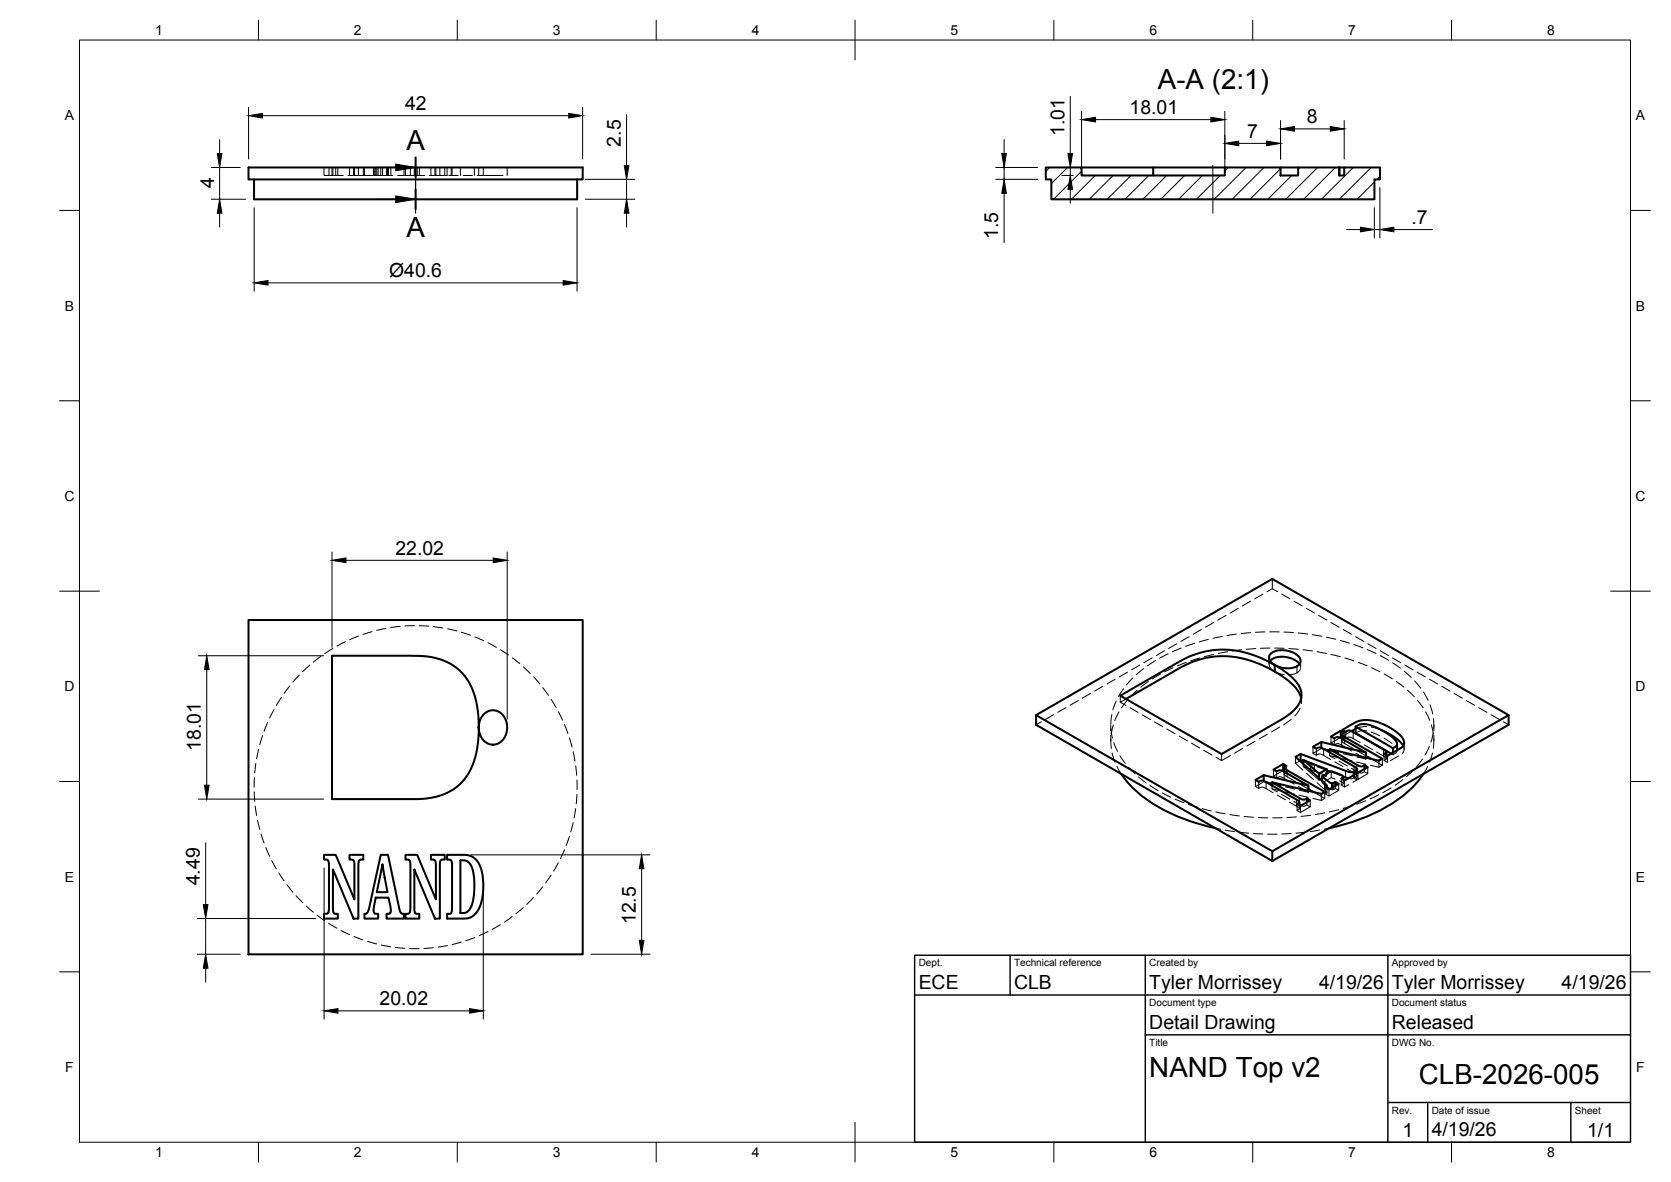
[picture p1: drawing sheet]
<svg xmlns="http://www.w3.org/2000/svg" width="420mm" height="297mm" viewBox="0 0 420 297" stroke-linecap="round" stroke-linejoin="round" font-family="sans-serif">
<!-- layer: Hidden -->
<g fill="none" stroke="#000" stroke-width=".25">
<path d="M81.5 42.1v2h3.4v-2M82.7 42.1v2M83.5 42.1v2M83.7 42.1v2M84.4 42.1v2M84.9 44.1h1.4M87.5 44.1h1.4M87.9 42.1v2M88.9 42.1v2h1.2M89.1 42.1v2M90.1 42.1v2h1.3v-2M91.4 44.1h.2"/>
<path d="M91.6 42.1v2h3.5v-2M93.9 42.1v2M94.1 42.1v2M94.5 42.1v2M94.7 42.1v2M95.1 44.1h2.1M95.7 42.1v2M96.2 42.1v2M97.2 42.1v2h1.6M97.4 42.1v2M97.6 42.1v2M97.7 42.1v2"/>
<path d="M98.3 42.1v2M101.6 42.1v2h-1.6M101.6 44.1h.4M102 42.1v2h3.4v-2M103.2 42.1v2M104.2 42.1v2M104.9 42.1v2M105.4 44.1h1.4M108 44.1h1.4M108.4 42.1v2M109.4 42.1v2h1.2M109.6 42.1v2"/>
<path d="M110.6 42.1v2h1.2v-2M112.4 42.1v2h-.6M112.8 44.1h2.4M113.5 42.1v2M113.7 42.1v2M115.8 42.1v2M116.4 44.1h2.4M119.3 42.1v2M120 44.1h1.5M120.4 42.1v2M121.5 44.1h5M121.5 42.1v2"/>
<path d="M127.5 42.1v2M90.1 159.8l-2.2 .9M93.6 158.7l-2.3 .7M97.1 157.9l-2.4 .5M100.6 157.4l-2.4 .3M104.2 157.2l-2.4 .1M105.4 157.2l2.4 .2M109 157.5l2.4 .3M112.5 158l2.4 .6M116 158.9l2.3 .7M302.1 158.2l-2.1 1.2M305.2 156.4l-2.1 1.2"/>
<path d="M307.3 159.9l-2.3 .5M308.3 154.7l-2.1 1.1M310.9 159.3l-2.4 .4M311.4 152.9l-2.1 1.2M314.5 159l-2.4 .2M314.5 151.1l-2.1 1.2M317.6 149.3l-2.1 1.2M318.1 158.8l-2.4 .1M319.2 158.8h2.4M319.9 147.9l-1.3 .8M319.9 147.9l1.3 .8M319.9 145.5v2.4"/>
<path d="M322.3 149.3l2 1.2M322.8 158.8l2.4 .2M325.4 151.1l2 1.2M326.4 159.1l2.4 .2M328.5 152.9l2 1.2M330 159.5l2.3 .4M331.6 154.7l2 1.1M334.6 156.4l2.1 1.2M337.8 158.2l2 1.2M68.9 178.3l-1.1 2.1M70.8 175.2l-1.3 2.1M72.9 172.3l-1.5 2"/>
<path d="M75.3 169.6l-1.6 1.8M77.9 167.2l-1.8 1.6M80.7 164.9l-1.9 1.5M83.7 163l-2 1.3M86.8 161.3l-2.1 1.1M119.4 160.1l2.2 .9M122.7 161.5l2.1 1.2M125.8 163.3l2 1.3M128.8 165.3l1.9 1.5M131.6 167.6l1.7 1.6M134.2 170.1l1.5 1.8M136.5 172.8l1.4 1.9"/>
<path d="M138.6 175.8l1.2 2M140.4 178.8l1.1 2.2M264.9 179.6l-2.1 1.2M268 177.8l-2 1.2M271.1 176.1l-2.1 1.1M274.2 174.3l-2.1 1.2M277.3 172.5l-2 1.2M279.6 179.6l-.3 2.3M280.4 170.7l-2.1 1.2M280.7 176.2l-.9 2.2M281.3 178.9l-1 2.2M281.7 174.8v1.7"/>
<path d="M281.7 176.5l1.4 .8M282.5 173.1l-1.3 2M283.1 175.6l-1.4 .9M283.4 176l-1.4 1.9M283.5 168.9l-2.1 1.2M284.1 177.8l2.1 1.2M284.8 170.4l-1.6 1.7M285.9 173.5l-1.7 1.6M286.6 167.1l-2.1 1.2M287.2 179.6l2.1 1.2M287.6 168l-1.9 1.6M288.7 171.3l-1.9 1.4"/>
<path d="M289.7 165.3l-2.1 1.2M290.5 166l-2 1.3M291.8 169.4l-2.1 1.2M292.8 163.6l-2.1 1.1M293.7 164.3l-2.1 1.1M295 167.8l-2.2 1M295.9 161.8l-2.1 1.2M297 162.9l-2.2 .9M298.3 166.5l-2.2 .8M299 160l-2.1 1.2M300.4 161.7l-2.3 .7M301.7 165.4l-2.3 .7"/>
<path d="M303.8 160.7l-2.3 .6M305.1 164.5l-2.3 .5M308.7 163.8l-2.4 .4M312.2 163.3l-2.4 .3M315.7 163l-2.3 .2M319.1 165.2v1.7M319.3 162.9h-2.4M319.4 166.1a1.38 1.38 0 0 0 .1 1.8M320.4 168.7l1.1 .5 1.4 .4M320.5 162.9h2.4M324.1 163l2.4 .2M326.9 178l-1.3 1.9"/>
<path d="M327 168l-.3 .6-.6 .5-2 .5M327 166.1v1.7M327.2 175.5v1.3M327.3 174.7v1.6M327.6 163.3l2.4 .3M331.2 163.8l2.3 .4M333.5 160.1l2.4 .5M334.7 164.5l2.3 .5M337 160.9l2.3 .7M338.1 165.3l2.3 .8M340.4 162l2.3 .8M340.8 160l2.1 1.2"/>
<path d="M341.5 166.5l2.2 .8M343.8 163.2l2.2 1M343.9 161.8l2.1 1.2M344.8 167.8l2.2 1M347 164.8l2.1 1.1M347 163.6l2.1 1.1M348 169.4l2.1 1.2M350.1 165.3l2.1 1.2M350.2 166.6l1.9 1.3M351.1 171.3l1.9 1.4M353.1 168.7l1.8 1.6M353.2 167.1l2.1 1.2"/>
<path d="M353.9 173.4l1.7 1.7M355.7 171.1l1.5 1.8M356.3 168.9l2.1 1.2M356.4 176l1.4 1.9M357.9 173.9l1.2 2.1M358.5 178.9l1 2.1M359.4 170.7l2.1 1.2M359.6 177.1l.6 2.3M362.5 172.5l2.1 1.2M365.6 174.3l2.1 1.2M368.7 176.1l2.1 1.1M371.8 177.8l2.1 1.2"/>
<path d="M374.9 179.6l2.1 1.2M63.9 199l.2 2.4M64 195.4l-.1 2.4M64.3 191.9l-.2 2.3M65 188.3l-.5 2.4M66 184.9l-.7 2.3M67.3 181.5l-.9 2.3M141.9 182.1l.9 2.2M143.2 185.4l.6 2.4M144.1 188.9l.5 2.4M144.8 192.5l.2 2.3M145.1 196v2.4"/>
<path d="M145.1 199.6l-.2 2.4M261.8 181.4l-1.3 .7M279.3 182.1v1.5M279.3 184.8v1.5M279.3 185.7l.1 2.4M279.3 183.1l.4 2.4M279.6 189.2l.8 2.3M279.9 182.2l-.5 2.3M280.1 186.7l.9 2.1M280.8 192.6l1.1 1.9M281.6 189.9l1.4 1.9M283.7 192.8l1.7 1.7"/>
<path d="M286.3 195.3l1.9 1.5M289.2 197.4l2 1.3M290.3 181.4l2.1 1.2M292.2 199.3l2.2 1M293.4 183.2l2.1 1.2M296.5 185l2.1 1.2M299.6 186.8l2.1 1.2M302.7 188.6l2.1 1.1M305.8 190.3l1.4 .8M307.2 189.5v1.6M309.4 189.9l-2.2 1.2M312.5 188.1l-2.1 1.2"/>
<path d="M315.6 186.3l-2.1 1.2M315.7 196v1.7l2.1-1.2v-.2M315.7 197.7l.8 .4M316.5 196.5v1.6l.6-.3 .6 .1 2.4 1.3M317.8 196.5l.7 .1M318.7 184.5l-2.1 1.2M319.8 197.4v.8l2.2 .5M319.8 196.9l2.3 .6M319.8 198.2l1.4 .8M320.2 193.4v1.7l.8 .4M321 193.9v1.6l.7-.3 .6 .1 3.1 1.7M321.1 199.8l2.1 1.2"/>
<path d="M321.8 182.7l-2.1 1.2M322.2 199.6l2.1 1.2M322.5 193.7l-2.3 1.4M322.9 194v.6M323.1 199l2.4 .6M323.3 197.7l2.3 .6M323.5 192.5v1.6l-.6-.3M323.5 194.1l-.6 .4 .1 .2 2.8 1.8M324.7 180.7l-1.9 1.4M325.7 190.2v1.6l1.2-.6M325.7 191.8l1.9 1.7M326.5 197.6l2.5 1.5"/>
<path d="M326.6 199.8l2.3 .6M326.7 198.6l2.3 .5v-.4M326.8 197l2.2 1.3M327.7 192.6l4 3.5v-.6M327.7 192.6l5.9 2.4M327.7 192v.6M327.7 191.4l2.4 .9M328.5 194.3l1.8 1.6M330.1 187.7v1.6l2.1-1.2v-.2M330.1 189.3l.9 .5M331 188.2v1.6l.6-.3h.5l2.5 1.4M331.2 196.7l2.3 2.2 .2 .3-.4 .3"/>
<path d="M331.2 192.7l2.4 .9M332 195.9l-.3 .2M332.2 199.5v1.7l.9-.5M332.2 188.1l.8 .2M332.4 196.7l1.3 1.1M333.1 199v1.7l-2.8-1.6M333.3 197.9v1.6l.9 .5M333.6 194.4v.6l-1.2 .6M333.7 198.1v1.1M334.2 198.4v1.6l2.4-1.4M334.3 189.1v.8l2.1 .5M334.3 188.6l2.3 .5"/>
<path d="M334.3 189.9l1.4 .8M334.5 193.9l3.2 1.2M334.7 185.1v1.6l.8 .5M334.7 193.8v1.6l1 .4M334.7 195.4l-2.3 1.3v-.5M334.9 198v.5l-.6-.2M335.5 185.5v1.7l.6-.3h.6l3.2 1.8M335.6 191.5l2.1 1.1M335.8 197.5v.6l-.9 .4M336.6 197v1.6l-.8-.5M336.7 191.3l2.1 1.2M336.8 196.2l.9 .6v.2l-.5 .3"/>
<path d="M337 185.4l-2.3 1.3M337.2 195.6v1.7l.9 .5M337.4 185.6v.6M337.5 183.4v1.6l.9 .5M337.6 190.7l2.3 .5M337.7 189.4l2.3 .6M337.8 195.9v1M337.9 184.1v1.7l-.5-.4M337.9 185.8l-.5 .4 .1 .3 2.8 1.6M338.1 196.1v1.7l1-.6M338.4 183.9v1.6l.6-.3 .5 .1 2.5 1.3M338.7 193.2l2.5 1.6v.2l-.6 .4"/>
<path d="M339.8 193.1l1.4 .8M339.8 183.7l-2.3 1.3M340.4 194.8v.7l-.3 .1h-1.1M340.6 193.7v1.7l.9 .4M340.9 189.3l2.6 1.5M341.1 191.5l2.3 .6M341.2 194v.9M341.2 194.3v1.7l-.8-.5M341.2 190.2l2.3 .6v-.4M341.2 196l-1 .6M341.3 188.7l2.2 1.3M341.5 194.2v1.6l2.4-1.4"/>
<path d="M343 187.2l2.1 1.2M343.1 193.3v.6l-.5 .3-1-.1M343.6 183.7l-1.3-.1-1 .4M343.6 182.6l-1.4 .1-1.3 .4M343.9 192.8v1.6l-.8-.5M344.6 192.3l2.1 .5M344.8 184l2.1 .9M344.8 182.7l2.4 .7M346.1 189l2.5 1.6M346.7 199.8l-2.2 1M346.7 191.2v1.6l.9-.5M347.6 190.7v1.6l-2.8-1.6"/>
<path d="M348 185.5l2 1.3M348 189.4v1.7l.9 .5v-1.7M348.6 188.9v1.8l-.6 .4M348.6 189.8v.9M349.8 198l-2.1 1.2M349.8 189.4l.4 .3M350.2 189.1v.6M350.8 187.6l.4 .6 .1 .6-.3 .4-.8 .5M351.3 188.5v.1M351.7 190l-2.1 1.2M352.7 195.9l-1.9 1.4M352.8 187.4l.3 1-.5 .9"/>
<path d="M353.1 186.6v1.7M355.4 193.5l-1.7 1.7M357.7 190.8l-1.5 1.8M359 192.6l-1.1 1.9M359.4 187.6l-1.1 2.1M359.9 182.2l.5 2.3M360.2 189.2l-.7 2.3M360.4 184.2l-.6 2.3M360.4 180.6l.1 2.4M360.5 185.7l-.1 2.4M360.5 182.1v1.5M360.5 184.8v1.5"/>
<path d="M378 181.4l1.3 .7M64.2 202.6l.3 2.3M64.7 206.1l.6 2.4M65.6 209.6l.8 2.3M66.8 213l1 2.2M68.3 216.3l1.2 2.1M70.1 219.4l1.3 2M138.6 219.9l-1.4 2M140.4 216.8l-1.2 2.1M141.9 213.6l-1 2.2M143.2 210.2l-.8 2.3M144.1 206.7l-.6 2.4"/>
<path d="M144.8 203.2l-.4 2.4M295.5 200.8l2.2 .9M298.8 202.1l2.3 .8M302.2 203.2l2.3 .6M305.6 208.1l1.3 .3M305.7 204.1l2.4 .4M308.1 208.6l2.3 .4M309.2 204.7l2.4 .3M311.6 209.1l2.4 .3M312.8 205.2l2.4 .2M315.2 209.5l2.3 .1M316.4 205.5h2.4"/>
<path d="M318.7 209.6h2.4M322.4 205.5h-2.4M324.2 201.6l2.5 1.5-.1 .3-.5 .3M324.7 209.5l-2.4 .1M325.3 201.4l1.4 .8M326 205.3l-2.4 .2M326.1 202v1.7l.9 .5M326.7 202.2h.1M326.7 202.4v.8M327 202.5v1.7l2.4-1.4M328.2 209.1l-2.3 .3M328.6 201.6v.7l-.5 .3-.9-.2"/>
<path d="M329.4 201.1v1.7l-.8-.5M329.5 204.9l-2.3 .3M330.1 200.6l2.1 .6M331.8 208.6l-2.4 .4M333.1 204.3l-2.4 .4M334.2 208.1l-1.3 .3M336.6 203.5l-2.4 .5M340 202.5l-2.3 .7M343.4 201.2l-2.3 .9M72.1 222.3l1.5 1.9M74.4 225.1l1.7 1.7M77 227.7l1.8 1.5"/>
<path d="M79.7 230l1.9 1.4M82.6 232l2.1 1.3M85.7 233.8l2.2 1.1M89 235.4l2.2 .8M92.4 236.6l2.3 .6M95.9 237.5l2.3 .4M99.4 238.1l2.4 .2M103 238.4h2.4M109 238.2l-2.4 .2M112.5 237.6l-2.3 .4M116 236.8l-2.3 .6M119.4 235.6l-2.3 .8"/>
<path d="M122.7 234.1l-2.2 1M125.8 232.4l-2.1 1.2M128.8 230.3l-2 1.4M131.6 228.1l-1.9 1.5M134.1 225.6l-1.6 1.7M136.5 222.8l-1.5 1.9"/>
</g>
<!-- layer: Visible -->
<g fill="none" stroke="#000" stroke-width=".51">
<path d="M62.5 42.1h84v3h-84zM63.9 45.1v5h81.2v-5M263 42.1h8.9v2h36.1v-2h14v2h4.4v-2h10.3v2h1.3v-2h9v3h-1.4v5h-81.2v-5h-1.4zM271.9 42.1h36.1M290 42.1v2M322 42.1h4.4M336.7 42.1h.1M336.8 42.1h1.2M336.8 42.1v2M62.5 155.8h84v84h-84zM83.5 164.8h22l2.9 .3 2.7 .7 2.4 1.1 1.7 1.3 1.6 1.7 1.2 1.7 1 2.2 .8 2.6 .4 3.2 .2 3.2 .4-2 .6-1.1 .6-.5a3.5 3.5 0 0 1 5.4 2.7v2.1a3.4 3.4 0 0 1-4.8 2.8l-1-.7-.6-.9-.5-1.2-.1-1.2-.2 3.7-.5 2.8-.6 2.3-1 2.3-1.3 1.9-1.6 1.7-1.4 1-2.6 1.2-2.7 .8-3.3 .3h-21.7zM260.5 179.7l59.4-34.2 59.4 34.2-59.4 34.2z"/>
<path d="M260.5 179.7v2.4l59.4 34.3M281.7 174.8l12.7-7.3a22.7 22.7 0 0 1 24.6-1.2l1.5 .8a1.83 1.83 0 0 1-1.1-2.7 5.4 5.4 0 0 1 7.3 .9 1.7 1.7 0 0 1-1.5 2.5l-1.2 .1-1.5-.1-2-.7a14.4 14.4 0 0 1 6.5 6.1 4.9 4.9 0 0 1-2 5.6l-2.7 1.9-15.1 8.8zM319.4 166.1a5.5 5.5 0 0 1 7.1 .5l.2 .3M320.5 168.8a23.3 23.3 0 0 0-20.4-2.5l-2.9 1.2-14.1 8.1M320.5 168.8l.7 .4a12.2 12.2 0 0 1 5.9 5.9l.1 .4M320.5 167.1v1.7M379.3 179.7v2.4l-59.4 34.3M281.9 194.5a31.2 31.2 0 0 0 14.7 10.9l5.3 1.8 3.7 .9M315.7 196l2.1-1.2 11.2 2.6-6.5-3.7-.7-.1-.8 .3-.8-.5 2.4-1.4 .9 .5a.48 .48 0 0 0-.6 .4 .48 .48 0 0 0 .5 .5l9.7 5.6-.9 .5-12.4-2.9 7.4 4.2 .7 .2 .7-.4 .8 .5-2.4 1.4-.9-.5 .4-.2a.35 .35 0 0 0 .2-.4 .35 .35 0 0 0-.4-.2l-8.2-4.8a1.29 1.29 0 0 0-1.6 .1zM317.8 194.8v1.5M318.5 196.6l1.3 .3M319.8 196.6v.8"/>
<path d="M322.6 192v1.6l-.1 .1M322.6 193.6l.3 .2M322.9 192.9v1.1M325.7 190.2l1.3-.7 11.6 4.3 1.1 .3 .7-.2 .8 .4-3.1 1.8-.9-.5 .5-.3a.66 .66 0 0 0-.7-.6l-2.3-.9-2.3 1.3 2 1.6 .6 .1 .8-.3 .8 .5-2.4 1.4-.9-.5a.43 .43 0 0 0 .4-.4 .43 .43 0 0 0-.3-.4zM327 189.5v1.6l-.1 .1M327 191.1l.7 .3M327.7 191l4 3.4M327.7 191l5.9 2.3M327.7 191v1M329 197.4v1.3M329 198.3l1.3 .8M330.1 187.7l2.1-1.2 11.3 2.6-6.5-3.7-.8-.2-.7 .3-.8-.4 2.4-1.5 .8 .5a.48 .48 0 0 0-.5 .5 .48 .48 0 0 0 .5 .5l9.7 5.6-.9 .5-12.4-2.9 7.1 4.1 .9 .2 .8-.3 .8 .5-2.4 1.4-.9-.5 .4-.2a.35 .35 0 0 0 .2-.5 .35 .35 0 0 0-.4-.2l-8.2-4.7a1.25 1.25 0 0 0-1.6 .1z"/>
<path d="M331.7 194.4v1.1M332.2 186.5v1.4M332.4 195.1v1.1M332.4 195.6l-.4 .3M333 188.3l1.3 .3M333.6 193.6l.9 .3M333.6 193.3l-1.9 1.1M333.6 193.3v1.1M333.7 197.8l.6 .5M333.7 197.6v.5M334.3 188.3v.8M334.9 196.8v1.2"/>
<path d="M335.8 196.5v1M337.1 183.6v1.7l-.1 .1M337.1 185.3l.3 .1M337.4 184.6v1M337.5 183.4l1.5-.9a7.7 7.7 0 0 1 8.6-.6l.5 .2a9.3 9.3 0 0 1 4.9 4.1 1.83 1.83 0 0 1-1.2 2l-2.9 1.7-.9-.5 .6-.4-.5-.5-7.9-4.6-.9-.3-.9 .3zM337.7 195.1l1.3 .5M337.8 195.2v.7M340.4 193.9v.9M340.9 182.6a4.1 4.1 0 0 1 4.5-.1l3.4 1.8a4.3 4.3 0 0 1 2.5 2.7l-.2 .4-.9 .6M340.9 182.6v1.7l8.9 5.1M340.9 183.1l-1.1 .6M340.9 182.6l9.3 5.4"/>
<path d="M341.2 193.9l.4 .2M341.2 193.3v.7M343.1 192.3v1M343.5 189.1v1.3M343.5 190l1.3 .7M347.2 183.4l1.8 .9 2.1 1.3 .9 .8 .8 1M348.6 189v.8M350.2 188v1.1M351.3 187v1.5M357.9 194.5a31.2 31.2 0 0 1-14.7 10.9l-5.2 1.8-3.8 .9M81.5 214.8h2.9l4.7 11.2v-9l-.3-.9-.9-.1v-1.2h3.5v1.2l-1 .1-.3 .8v14h-1.2l-5.2-12.4v10.3l.3 .7 .9 .1v1.3h-3.4v-1.3l.9-.1 .3-1.2v-11.4l-.3-.8-.9-.1zM95.7 214.8h1.9l2.8 13.6 .5 1.1 .7 .1v1.3h-4.4v-1.3h.7l.4-.6-.6-3.4h-3.2l-.6 3.5 .5 .5h.7v1.3h-3.5v-1.3l.8-.2 .5-1.4z"/>
<path d="M96.2 217.2l1.2 7h-2.7zM102 214.8h2.9l4.7 11.2v-9.1l-.3-.8-.9-.1v-1.2h3.4v1.2l-.9 .1-.3 .9v13.9h-1.2l-5.2-12.4v10.2l.3 .8 .9 .1v1.3h-3.4v-1.3l.9-.1 .3-1v-11.4l-.3-.9-.9-.2zM112.4 214.8h4.6l1.2 .3 .8 .3 .9 .8 1 2 .4 1.6 .2 2.1v2.4l-.3 1.8-.6 2-.7 1.1-.9 .9-1 .6-1.3 .2h-4.3v-1.2l.9-.1 .4-1.1-.1-11.6-.3-.8-.9-.1zM115.8 216.2l1.3 .1 .8 .4 .4 .6 .7 1.9 .3 2.2-.1 3-.5 2.8-.9 1.7-1.2 .6h-.8zM319.9 213.9v2.5M326.7 202.2l.5 .2M326.7 201.6v.8M328.6 200.6v1"/>
</g>
<!-- layer: Hidden Narrow -->
<g fill="none" stroke="#000" stroke-width=".25">
<path d="M326.1 167.4v1.7M318.3 196.5v1.7M322.9 193.9v1.7M323.6 194.4v.8M329.6 193.6v.6M330.5 192.1v1.7M332.8 188.2v1.7M333 196.8v1.6M335.4 197.7v.7M337.4 185.6v1.6M338.1 186v.9M340.2 183.9v1.7"/>
<path d="M340.5 192.6v1.7M341.2 193.2v.7M347.9 188.3v1.7M348.4 189.7v1.2M326 200.9v1.7M326.7 201.5v.7"/>
</g>
<!-- layer: Visible Narrow -->
<path d="M323.6 193.6v.8M329.6 192.6v1M335.4 196.7v1M338.1 185.2v.8M338.3 193.7v1.7M341.2 192.2v1M348.4 189.2v.5M326.7 200.5v1" fill="none" stroke="#000" stroke-width=".25"/>
<!-- layer: BORDER -->
<g fill="none" stroke="#000" stroke-width=".25">
<path d="M20 10.1h390v276.9h-390zM65 5.1v5M115 5.1v5M165 5.1v5M215 5.1v10M265 5.1v5M315 5.1v5M365 5.1v5M15 52.9h5M410 52.9h5M15 100.7h5M410 100.7h5"/>
<path d="M15 148.6h10M405 148.6h10M15 196.4h5M410 196.4h5M15 244.2h5M410 244.2h5M65 287v5M115 287v5M165 287v5M215 282.1v9.9M265 287v5M315 287v5"/>
<path d="M365 287v5"/>
</g>
<!-- layer: TITLEBLOCK -->
<path d="M230 240.1h180v46.9h-180zM230 250h180M254 240.1v9.9M288 240.1v46.9M349 240.1v46.9M288 260.1h122M349 277.1h61M359 277.1v9.9M395 277.1v9.9" fill="none" stroke="#000" stroke-width=".36"/>
<!-- layer: Smart Centers -->
<path d="M104.5 41.6v12M305 41.6v12" fill="none" stroke="#000" stroke-width=".25"/>
<!-- layer: Hatching -->
<g fill="none" stroke="#000" stroke-width=".25">
<path d="M263.9 42.1l-.9 1M268.4 42.1l-4 4M271.9 43l-7 7.1M275.4 44.1l-6 6M279.9 44.1l-6 6M284.4 44.1l-6 6M288.9 44.1l-6 6M293.3 44.1l-5.9 6M297.9 44.1l-6 6M302.3 44.1l-5.9 6M306.8 44.1l-6 6M308.8 42.1l-.8 .9"/>
<path d="M313.3 42.1l-8 8M317.8 42.1l-8 8M322 42.4l-7.7 7.7M324.8 44.1l-6 6M326.8 42.1l-.4 .4M331.3 42.1l-8 8M335.8 42.1l-8 8M340.3 42.1l-8 8M344.8 42.1l-8 8M345.6 45.8l-4.4 4.3M347 44.4l-.7 .7"/>
</g>
<!-- layer: Section Lines -->
<path d="M104.5 39.6v5M104.5 47.6v5" fill="none" stroke="#000" stroke-width=".51"/>
<path d="M94.5 42.1h5M94.5 50.1h5M104.5 44.6v3" fill="none" stroke="#000" stroke-width=".25"/>
<path d="M99.5 41.2l5 .9-5 .8zM99.5 49.2l5 .9-5 .8z" fill="#000" stroke="#000" stroke-width=".25"/>
<!-- layer: FD_Dimensions -->
<g fill="none" stroke="#000" stroke-width=".25">
<path d="M55.2 35.1v3.5M62.5 27v13M66 29.1h77M146.5 27v13M157.5 28.8v12.8M252.5 35.1v3.5M269.1 24.2v14.4M271.9 28v14M275.5 30.1h29M308 28v14M311.5 36h7M322 30.3v9.7"/>
<path d="M325.5 32.4h9M338 30.3v9.7M53.1 50.1h8.7M53.1 42.1h7.3M55.2 42.1v8M55.2 53.6v3.5M63.9 52.2v21M145.1 52.2v21M147.2 50.1h12.4M147.2 45.1h12.4M157.5 45.1v5M157.5 53.6v3.5"/>
<path d="M250.4 45.1h10.5M250.4 42.1h10.5M252.5 42.1v3M252.5 48.6v12.3M267 42.1h2.9M267 44.1h2.9M269.1 42.1v2M269.1 47.6v3.5M338.6 57.7h3.5M345.6 52.2v7.6M345.6 57.7h1.4M347 47.2v12.6"/>
<path d="M350.5 57.7h9.7M67.4 71.1h74.2M83.5 138.7v24M127.5 138.7v42M87 140.8h37M49.9 164.8h31.5M52 168.3v29M49.9 200.8h31.5M51.7 211.8v15.5M81.5 218.1v38M118.4 214.8h45M161.3 218.3v18"/>
<path d="M49.6 239.8h10.8M49.6 230.8h29.8M51.7 230.8v9M121.5 224.6v31.5M148.6 239.8h14.8M51.7 243.3v3.5M85 254h33"/>
</g>
<g fill="#000" stroke="#000" stroke-width=".25">
<path d="M54.6 38.6h1.2l-.6 3.5zM62.5 29.1l3.5-.6v1.2zM143 28.5l3.5 .6-3.5 .6zM251.9 38.6h1.1l-.5 3.5zM268.5 38.6h1.2l-.6 3.5zM271.9 30.1l3.6-.6v1.2zM304.5 29.5l3.5 .6-3.5 .6zM308 36l3.5-.5v1.1zM318.5 35.5l3.5 .5-3.5 .6zM322 32.4l3.5-.6v1.2zM334.5 31.8l3.5 .6-3.5 .6zM55.2 50.1l.6 3.5h-1.2z"/>
<path d="M157.5 50.1l.6 3.5h-1.1zM157 41.6h1.1l-.6 3.5zM252.5 45.1l.5 3.5h-1.1zM269.1 44.1l.6 3.5h-1.2zM342.1 57.1l3.5 .6-3.5 .6zM347 57.7l3.5-.6v1.2zM63.9 71.1l3.5-.6v1.2zM141.6 70.5l3.5 .6-3.5 .6zM83.5 140.8l3.5-.6v1.2zM124 140.2l3.5 .6-3.5 .6zM52 164.8l.6 3.5h-1.2zM51.4 197.3h1.2l-.6 3.5z"/>
<path d="M161.3 214.8l.6 3.5h-1.2zM51.1 227.3h1.2l-.6 3.5zM160.7 236.3h1.2l-.6 3.5zM51.7 239.8l.6 3.5h-1.2zM81.5 254l3.5-.5v1.1zM118 253.5l3.5 .5-3.5 .6z"/>
</g>
<g font-size="7">
<text x="291.1" y="22.4">A-A (2:1)</text>
<text x="102.2" y="37.6">A</text>
<text x="102.2" y="59.6">A</text>
<text x="289" y="270.6">NAND Top v2</text>
<text x="356.8" y="272.3">CLB-2026-005</text>
</g>
<g font-size="4.9">
<text x="101.9" y="27.7">42</text>
<text x="284" y="28.6">18.01</text>
<text x="267.7" y="34.2" transform="rotate(-90 267.7 34.2)">1.01</text>
<text x="313.6" y="34.6">7</text>
<text x="328.6" y="30.9">8</text>
<text x="156.1" y="36.8" transform="rotate(-90 156.1 36.8)">2.5</text>
<text x="53.8" y="47.4" transform="rotate(-90 53.8 47.4)">4</text>
<text x="354.9" y="56.3">.7</text>
<text x="251" y="60.1" transform="rotate(-90 251 60.1)">1.5</text>
<text x="97.9" y="69.5">Ø40.6</text>
<text x="99.4" y="139.3">22.02</text>
<text x="50.5" y="188.8" transform="rotate(-90 50.5 188.8)">18.01</text>
<text x="50.2" y="222.5" transform="rotate(-90 50.2 222.5)">4.49</text>
<text x="159.9" y="232.2" transform="rotate(-90 159.9 232.2)">12.5</text>
<text x="231" y="248.5">ECE</text>
<text x="255" y="248.5">CLB</text>
<text x="289" y="248.5">Tyler Morrissey</text>
<text x="331.7" y="248.5">4/19/26</text>
<text x="350" y="248.5">Tyler Morrissey</text>
<text x="392.7" y="248.5">4/19/26</text>
<text x="95.4" y="252.6">20.02</text>
<text x="289" y="258.6">Detail Drawing</text>
<text x="350" y="258.6">Released</text>
<text x="352.6" y="285.7">1</text>
<text x="360" y="285.5">4/19/26</text>
<text x="399.1" y="285.7">1/1</text>
</g>
<g font-size="3.5">
<text x="39" y="8.8">1</text>
<text x="89" y="8.8">2</text>
<text x="139" y="8.8">3</text>
<text x="189" y="8.8">4</text>
<text x="239" y="8.8">5</text>
<text x="289" y="8.8">6</text>
<text x="339" y="8.8">7</text>
<text x="389" y="8.8">8</text>
<text x="16.3" y="30.2">A</text>
<text x="411.3" y="30.2">A</text>
<text x="16.3" y="78">B</text>
<text x="411.3" y="78">B</text>
<text x="16.2" y="125.9">C</text>
<text x="411.2" y="125.9">C</text>
<text x="16.2" y="173.7">D</text>
<text x="411.2" y="173.7">D</text>
<text x="16.3" y="221.6">E</text>
<text x="411.3" y="221.6">E</text>
<text x="16.4" y="269.4">F</text>
<text x="411.4" y="269.4">F</text>
<text x="39" y="290.8">1</text>
<text x="89" y="290.8">2</text>
<text x="139" y="290.8">3</text>
<text x="189" y="290.8">4</text>
<text x="239" y="290.8">5</text>
<text x="289" y="290.8">6</text>
<text x="339" y="290.8">7</text>
<text x="389" y="290.8">8</text>
</g>
<g font-size="2.5">
<text x="231" y="242.9">Dept.</text>
<text x="255" y="242.9">Technical reference</text>
<text x="289" y="242.9">Created by</text>
<text x="350" y="242.9">Approved by</text>
<text x="289" y="252.8">Document type</text>
<text x="350" y="252.8">Document status</text>
<text x="289" y="262.9">Title</text>
<text x="350" y="262.9">DWG No.</text>
<text x="350" y="279.9">Rev.</text>
<text x="360" y="279.9">Date of issue</text>
<text x="396" y="279.9">Sheet</text>
</g>
</svg>
